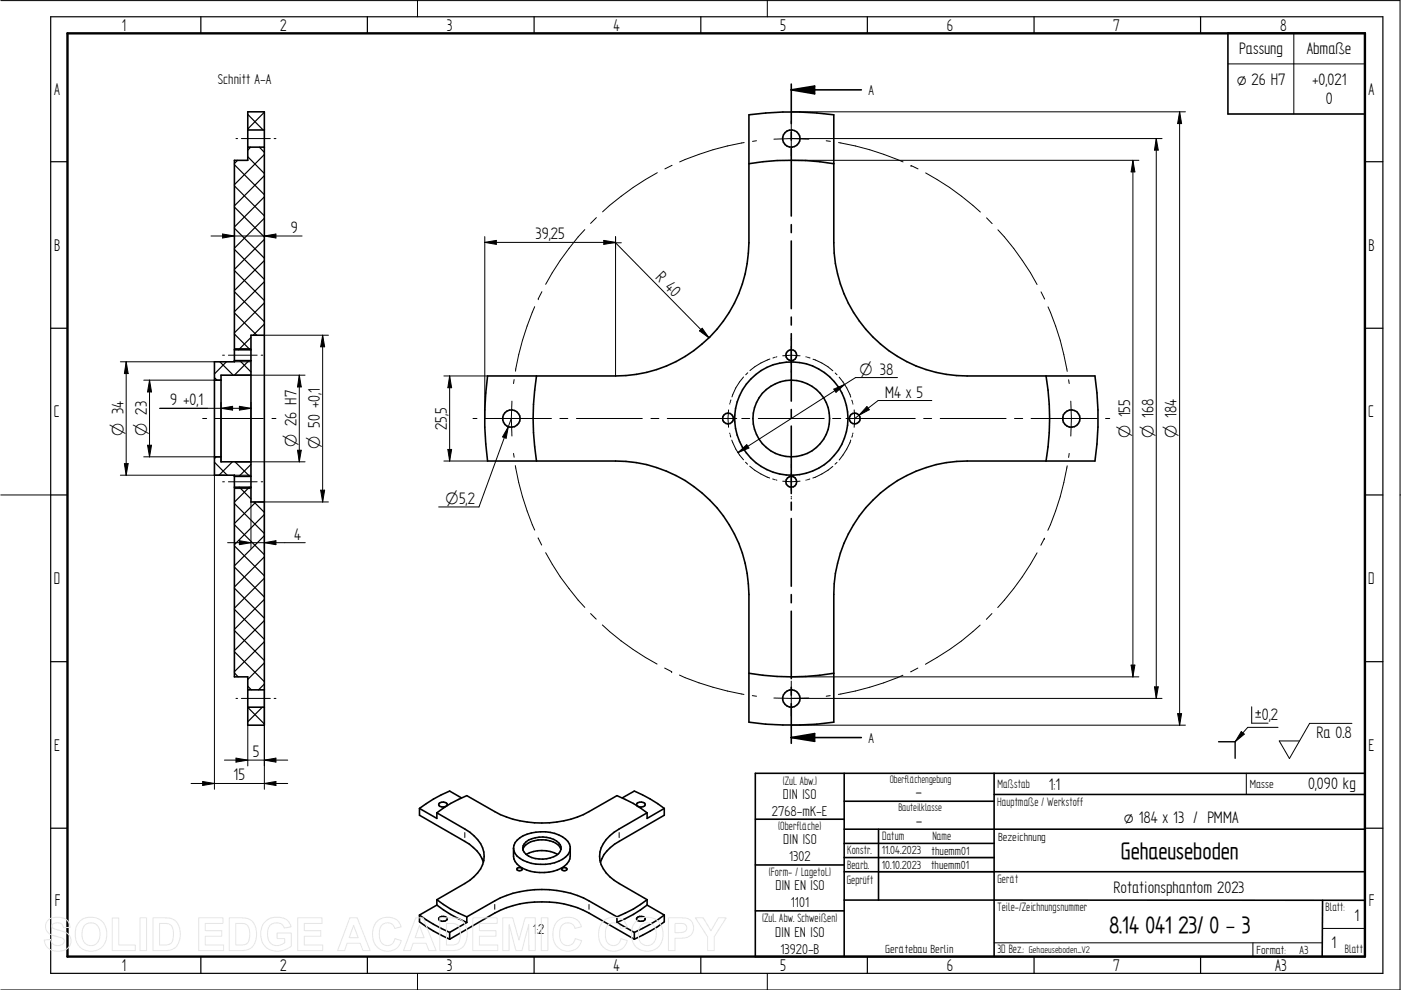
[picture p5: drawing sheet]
<svg xmlns="http://www.w3.org/2000/svg" width="297mm" height="210mm" viewBox="0 0 297 210" stroke-linecap="round" stroke-linejoin="round" font-family="sans-serif">
<g fill="none" stroke="#000" stroke-width=".21">
<path d="M.2 .1h296.6v209.8h-296.6M88.5 0v3.6M162.7 0v3.6M260.3 13.5h29.1M274.3 7v17.2M50 29.4h.4M51.2 29.4h6.1M58.1 29.4h.4M139.4 36.6a57.5 57.5 0 0 0-11.6 8.3M142.5 35.1l-1.5 .7M157.8 30.2a58 58 0 0 0-13.7 4.1M160.4 29.8l-.8 .2"/>
<path d="M167.8 29.4h78.6M167.8 23.7h83.5M167.8 34h73.7M167.8 29.4l3.7 .1M167.8 29.4l-3.7 .1M167.8 25.7v7.4M175.2 29.8l.9 .2M177.8 30.2a58 58 0 0 1 13.7 4.1M193.2 35.1h.1M193.2 35.1l1.4 .7M196.3 36.7a56.1 56.1 0 0 1 11.6 8.3M240.2 34l.4 2.4h-.8z"/>
<path d="M240.2 34v109.5M245.1 29.4l.5 2.4h-.8zM245.1 29.4v118.7M250.1 23.7l.4 2.5h-.8zM250.1 23.7v130.1M44.7 50h19.3M47.2 49.6l2.5 .4-2.5 .5zM56 50l2.5-.4v.9zM102.8 50.2v38.5M102.8 51.4l2.4-.4v.8zM102.8 51.4h27.7M124 48.7a58.3 58.3 0 0 0-8.3 11.6"/>
<path d="M126.4 46.1l-1.2 1.3M128 51l2.5 .4-2.5 .4zM129.3 51.5h2.4M130.5 51.5l19.8 20.1M130.5 50.2v29.5M209.2 46.2l1.2 1.2M211.6 48.7a54.9 54.9 0 0 1 8.3 11.6M25.5 76.7h20M26.8 76.7l.4 2.5h-.8zM26.8 76.7v24.1M47.2 75.3h.4M48.4 75.3h6.1"/>
<path d="M49.7 76.7h3.5M49.7 73.9h3.5M50 79.5h14.7M55.4 75.3h.3M56 71.1h13.6M63.5 79.5l.4 2.5h-.8zM63.5 79.5v18.4M68.4 71.1l.4 2.4h-.8zM68.4 71.1v35.3M94.1 79.7h9.3M95.3 79.7l.5 2.5h-.8zM95.3 79.7v18"/>
<path d="M113.4 65a56.7 56.7 0 0 0-4.1 13.7M114.1 63.3h.1M114.9 61.8l-.8 1.5M148.3 70.1l.6-.5 1.4 2zM157.6 79.9a11.4 11.4 0 0 0-2.4 4.3M158.5 79l-.4 .5M163.2 76.1a13.2 13.2 0 0 0-4.2 2.5M164.1 75.8l-.2 .1M164.4 75.7l-.2 .1M164.7 75.6l-.1 .1M165.9 75.4l1.9-.1 1.8 .1M167.8 71.7v.2"/>
<path d="M167.8 72.1v.1M167.8 73.4v3.8M167.8 78.4v.1M167.8 78.7v.3M170.9 75.6l.1 .1M171.2 75.7l.2 .1M171.4 75.8l.3 .1M172.4 76.2a11.7 11.7 0 0 1 4.2 2.4M177.1 79.1l.4 .4M177.9 80a12.1 12.1 0 0 1 2.5 4.2M220.7 61.9l.8 1.5M222.2 65.1a55.2 55.2 0 0 1 4.1 13.6"/>
<path d="M26.4 98.3h.8l-.4 2.5zM30.5 80.6h16.4M30.5 96.9h16.4M31.3 94.4h.8l-.4 2.5zM31.7 80.6l.4 2.5h-.8zM31.7 80.6v16.3M33.9 86.6h19.3M43 88.7h.8M45.6 88.7h10.2M46.9 85.3v12.6M46.9 86.6l2.4-.5v.9zM50 97.9h14.7"/>
<path d="M50.8 86.1l2.4 .5-2.4 .4zM53.2 85.3v12.6M57.7 88.7h.8M63.1 95.5h.8l-.4 2.4zM94.1 97.7h9.3M95 95.3h.8l-.5 2.4zM100.3 88.7h.8M102.9 88.7h14M107.8 90.5l-.5 2.4-.8-.3zM108.4 88.7l.1 3.8M108.4 88.7l-6.8 18.8h-8.6M108.5 85l-.1 3.7"/>
<path d="M108.9 96.1l.1 .8M109 80.5l-.1 .8M109.3 98.7a58 58 0 0 0 4.1 13.7M118.7 88.7h1.7M122.2 88.7h14M138 88.7h1.7M141.5 88.7h14.7M154.5 86.9l-.2 1.8 .2 1.9M154.7 85.6v.1M154.7 91.8v.1M154.8 92.2l.1 .1M154.9 92.4v.3"/>
<path d="M154.9 85.2l-.1 .1M155 84.8l-.1 .3M155.1 93.3a11.9 11.9 0 0 0 2.5 4.2M156.5 96l1.8-1.7 .5 .7zM157.3 88.7h1.7M158.1 98l.4 .4M159 98.8a13.6 13.6 0 0 0 4.2 2.5M160.8 88.7h13.9M167.8 98.6v.1M167.8 98.9v.2M176.5 88.7h1.8M176.6 98.9a13.2 13.2 0 0 1-4.3 2.4"/>
<path d="M176.8 82.5l2.3-1-1.9 1.7zM177.5 98l-.5 .4M179.1 81.5l-22.6 14.5M179.4 88.7h14.7M180.4 93.3a13.2 13.2 0 0 1-2.5 4.2M180.6 84.8l.1 .3M180.7 92.4l-.1 .3M180.7 85.2l.1 .1M180.8 92.2l-.1 .1M180.8 85.6v.1M180.8 91.8v.1M181.1 86.9l.1 1.8"/>
<path d="M181.2 88.7l-.1 1.9M183.8 86.2l.5 .7-2.2 1.2zM190.3 80.1h-8.9l-2.3 1.4M195.8 88.7h1.7M197.6 84.9h-11.4l-5 3.8M199.3 88.7h14M215.1 88.7h1.7M218.6 88.7h14M226.3 98.8a54.5 54.5 0 0 1-4.1 13.6M226.6 80.5l.1 .8M226.7 96.1l-.1 .9M227 85l.2 3.7-.2 3.8"/>
<path d="M234.4 88.7h.9M.2 104.9h10.5M25.5 100.8h22.1M45.5 100.8v66.5M47.2 102.2h.4M48.3 115.1h16.4M48.4 102.2h6.1M49.7 103.6h3.5M49.7 100.8h3.5M50.8 114.6l2.4 .5-2.4 .4zM53.2 106.4v9.9M54.6 106.4h15"/>
<path d="M55.4 102.2h.3M56 106.4v9.9M56 115.1l2.5-.5v.9zM68 103.9h.8l-.4 2.5zM114.1 114l.7 1.6M115.7 117.2a53.3 53.3 0 0 0 8.3 11.6M163.8 101.6h.3M164.2 101.7h.2M164.6 101.8h.1M165.9 102l1.9 .2 1.8-.2M167.8 100.3v3.7M167.8 105.2v.2"/>
<path d="M167.8 105.6v.2M171 101.8h-.1M171.4 101.7h-.2M171.7 101.6h-.3M219.9 117.2a59 59 0 0 1-8.4 11.6M221.4 114.1h.1M221.4 114.1l-.7 1.5M296.8 104.9h.2M125.2 130.1l1.2 1.2M127.7 132.5a53.9 53.9 0 0 0 11.6 8.3M207.8 132.5a54.9 54.9 0 0 1-11.6 8.3M210.3 130.1l-1.2 1.2"/>
<path d="M50 148.1h.4M51.2 148.1h6.1M52.5 153.8v8.6M56 146.3v21M58.1 148.1h.4M140.9 141.6l1.5 .8M142.4 142.4h.1M144.1 143.1a59.6 59.6 0 0 0 13.6 4.1M159.5 147.5l.9 .1M164.1 148l3.7 .1M167.8 148.1h78.6M167.8 153.8h83.5"/>
<path d="M167.8 143.5h73.7M167.8 144.4v7.4M171.5 148l-3.7 .1M176 147.5l-.8 .1M191.4 143.2a58.9 58.9 0 0 1-13.6 4M194.6 141.6l-1.5 .9M239.8 141h.8l-.4 2.5zM244.8 145.6h.8l-.5 2.5zM249.7 151.3h.8l-.4 2.5zM263.2 155.1l.6 .6-1.9 1.6zM265.4 149.9v3.4h3.5M271 154.2h-6.5l-2.6 3.1"/>
<path d="M286.6 153.4h-8.9l-4.3 7.4-2.2-3.7h4.3M40.5 166.1h20.5M43 165.7l2.5 .4-2.5 .4zM47.6 161.2h13.4M50 160.7l2.5 .5-2.5 .4zM56 166.1l2.5-.4v.8zM56 161.2l2.5-.5v.9zM98.5 176.5v1.1M131.3 176.5v1.1M264.2 164v4.4M104.9 191.8v1M124.9 191.8v1"/>
<path d="M210.8 199.9h69.5M265.6 199.9v2.9M280.4 196.8h9M88.5 206.4v3.5M162.7 206.4v3.5"/>
</g>
<g fill="none" stroke="#000" stroke-width=".25">
<path d="M10.7 3.6h282.5v202.8h-282.5zM42.6 3.6v3.5M77.9 3.6v3.5M113.2 3.6v3.5M148.6 3.6v3.5M183.9 3.6v3.5M219.2 3.6v3.5M254.5 3.6v3.5M10.7 34.3h3.6M49.7 34.9l6.3 6.4M49.7 39.4l6.3 6.4M50.4 34l-.7 .7"/>
<path d="M52.5 24.3l3.3 3.3M52.5 33.2l3.5 3.6M53.1 31.2l-.6 .6M55 31.2l1 1.1M56 23.8l-3.5 3.5M56 32.8l-6.3 6.4M56 37.3l-6.3 6.3M289.4 34.3h3.8M49.7 43.9l6.3 6.3M49.7 48.4l6.3 6.3M49.7 52.9l6.3 6.3M49.7 57.4l6.3 6.3"/>
<path d="M56 41.7l-6.3 6.4M56 46.3l-6.3 6.3M56 50.8l-6.3 6.3M56 55.2l-6.3 6.4M56 59.7l-6.3 6.4M10.7 69.6h3.6M46.6 76.7l2.8 2.8M48 76.7l-2.5 2.6M49.7 61.8l6.3 6.4M49.7 66.3l4.7 4.8M49.7 70.8l3.3 3.4M50.8 76.5l2.4 2.4"/>
<path d="M52.8 76.5l-3.1 3M53.2 71.5l-2.6 2.7M56 64.2l-6.3 6.4M56 68.7l-2.3 2.4M289.4 69.6h3.8M45.5 98l2.7 2.8M45.5 80.1l.5 .5M45.8 96.9l-.3 .3M49.3 97.9l-2.9 2.9M49.8 97.9l3.2 3.1M53.2 98.5l-2.5 2.5M10.7 104.9h3.6"/>
<path d="M49.7 106.8l6.3 6.3M49.7 111.3l6.3 6.3M49.7 115.7l6.3 6.4M50.8 103.3l2.4 2.5M52.9 103.3l-3.2 3.2M53.8 106.4l2.2 2.2M54.3 106.4l-4.6 4.6M56 109.1l-6.3 6.4M56 113.6l-6.3 6.4M56 118.1l-6.3 6.4M289.4 104.9h3.8M49.7 120.2l6.3 6.4"/>
<path d="M49.7 124.7l6.3 6.4M49.7 129.2l6.3 6.4M49.7 133.7l6.3 6.3M49.7 138.2l6.3 6.3M56 122.6l-6.3 6.3M56 127.1l-6.3 6.3M56 131.6l-6.3 6.3M56 136.1l-6.3 6.3M10.7 140.3h3.6M49.7 142.7l.8 .8M52.5 145.5l.8 .8M52.5 150l3.5 3.5"/>
<path d="M55.6 149.9l-3.1 3.1M56 140.5l-3.5 3.6M56 145l-1.2 1.3M289.4 140.3h3.8M10.7 175.6h3.6M289.4 175.6h3.8M186.3 181.8h24.5M186.3 184.8h24.5M42.6 202.8v3.6M77.9 202.8v3.6M113.2 202.8v3.6M148.6 202.8v3.6"/>
<path d="M183.9 202.8v3.6M219.2 202.8v3.6M254.5 202.8v3.6"/>
</g>
<path d="M14.3 7.1h275.1v195.7h-275.1z" fill="none" stroke="#000" stroke-width=".51"/>
<g fill="none" stroke="#000" stroke-width=".34">
<path d="M167.8 17.8v8.4M167.8 19h14.8M167.8 19l4.9-.8v1.7zM260.3 7h29.1v17.2h-29.1zM52.5 23.7h3.5v130.1h-3.5v-10.3h-2.8v-42.7h-4.2v-24.1h4.2v-42.7h2.8zM52.5 27.6h3.5M52.5 31.2h3.5M158.8 34.7a56.6 56.6 0 0 1 18 0M167.8 28v1.7M167.8 31.5v14.3M167.8 47.6v1.7M167.8 51.1v14.3"/>
<path d="M49.7 74.2h3.5M49.7 76.5h3.5M53.2 79.5h-6.3v18.4h6.3M56 71.1h-2.8v35.3h2.8M103.4 79.7h27.1a28.3 28.3 0 0 0 28.3-28.2v-27.2a65.9 65.9 0 0 1 18 0v27.2a28.3 28.3 0 0 0 28.3 28.2h27.1a61.8 61.8 0 0 1 0 18h-27.1a28.3 28.3 0 0 0-28.3 28.3v27.1a65.9 65.9 0 0 1-18 0v-27.1a28.3 28.3 0 0 0-28.3-28.3h-27.1a66.1 66.1 0 0 1 0-18zM113.7 79.7a56.8 56.8 0 0 0 0 18M167.8 67.2v1.7M167.8 70.7v14.3M221.8 79.7a53.7 53.7 0 0 1 0 18M45.5 80.6h1.4M45.5 96.9h1.4M167.8 86.8v1.8"/>
<path d="M167.8 90.3v14.3M49.7 101h3.5M49.7 103.3h3.5M167.8 106.5v1.7M167.8 109.9v14.4M167.8 126.1v1.7M167.8 129.6v14.3M52.5 149.9h3.5M52.5 146.3h3.5M158.8 142.7a53.5 53.5 0 0 0 18 0M167.8 145.7v1.7M167.8 149.2v8.4"/>
<path d="M167.8 156.4l4.9-.9v1.7zM167.8 156.4h14.8M88.9 171.4v1.4l9.6 5.6a7.8 7.8 0 0 1 4 4.4M88.9 171.4l3.7 2.1v-1.2M92.6 172.3a24.6 24.6 0 0 1 6.4-3.6l5.9 3.4a21.9 21.9 0 0 0 20 0l5.9-3.4a24 24 0 0 1 6.4 3.6M92.6 172.3l5.9 3.5a7.3 7.3 0 0 1 4.2 5.8 6.4 6.4 0 0 1-3.1 5l-7 4.2M93.1 170.3a1.07 1.07 0 0 1 1.7 .4 1.12 1.12 0 0 1-1.8-.1zM97.8 169.2l-2.5-1.5a27.9 27.9 0 0 0-6.4 3.7M108.9 179.8a3.5 3.5 0 0 0 2.9 3 8.4 8.4 0 0 0 8.6-1.6l.5-1.1M109.6 178.1a8.7 8.7 0 0 1 8-1.4 4 4 0 0 1 3.3 4.9 3.6 3.6 0 0 1-2.7 2.8 8.7 8.7 0 0 1-8.6-1.2 4.2 4.2 0 0 1 0-5.1zM111.5 178.5a5.9 5.9 0 0 1 6.9 .2 1.61 1.61 0 0 1-.4 2.7 6.2 6.2 0 0 1-6.5-.3 1.6 1.6 0 0 1 0-2.6zM131.9 169.2l2.6-1.5a28.8 28.8 0 0 1 6.3 3.7"/>
<path d="M135 170.3a1.22 1.22 0 0 1 1.8 .2v.2a1.12 1.12 0 0 1-1.8-.1zM137.2 172.3l-5.9 3.5a6.7 6.7 0 0 0-4.1 6.7 7.7 7.7 0 0 0 4.1 4.8l5.9 3.5M140.8 171.4l-3.6 2.1v-1.2M140.8 171.4v1.4l-9.5 5.6a8.1 8.1 0 0 0-4 4.4M160.1 164h129.3v38.8h-129.3zM160.1 173.7h18.9M179 175.8h31.8M179 164v38.8M179 169.9h31.8M179 178.8h31.8M186.3 175.8v15M210.8 168.4h78.6"/>
<path d="M210.8 164v38.8M210.9 175.8h78.5M88.9 194v1.5a32.8 32.8 0 0 0 6.4 3.6M88.9 194a32.8 32.8 0 0 0 6.4 3.7M92.6 190.8v1.1M92.6 191.9l-3.7 2.1M92.6 190.8a24.6 24.6 0 0 0 6.4 3.6M92.6 191.9a26.4 26.4 0 0 0 6.4 3.7M93.1 194.6a1.27 1.27 0 0 1 1.7 .1 .99 .99 0 0 1-.7 .7 .99 .99 0 0 1-1-.4zM95.3 199.1l9.6-5.5a22.2 22.2 0 0 1 20 0l9.6 5.5M95.3 197.7v1.4M99 194.4l5.9-3.4a21.9 21.9 0 0 1 20 0l5.9 3.4"/>
<path d="M99 194.4v1.2M99 195.6l-3.7 2.1M109.6 184.1a.75 .75 0 0 1 1.1 .2 .65 .65 0 0 1-1.1 0zM110.9 180.1a3.6 3.6 0 0 1 3.2-2 5.3 5.3 0 0 1 4.6 1.5l.2 .5M111.6 181.1a7.3 7.3 0 0 1 6.6 0M119.2 184.1a.53 .53 0 0 1 .6-.2 .53 .53 0 0 1 .3 .5 .7 .7 0 0 1-1-.1zM130.8 195.6l3.7 2.1M130.8 194.4v1.2M134.5 197.7v1.4M135 194.6a1.27 1.27 0 0 1 1.8 .1v.2a1.16 1.16 0 0 1-1.8-.1zM137.2 190.8a24 24 0 0 1-6.4 3.6M137.2 191.9a25.7 25.7 0 0 1-6.4 3.7"/>
<path d="M137.2 190.8v1.1M137.2 191.9l3.6 2.1M140.8 194a34.1 34.1 0 0 1-6.3 3.7M140.8 194v1.5a34.1 34.1 0 0 1-6.3 3.6M160.1 183.4h18.9M160.1 193.1h18.9M179 190.8l110.4 .1M179 184.8h110.4M179 181.8h31.8M280.4 190.9l-.1 11.9"/>
<circle cx="167.8" cy="29.4" r="1.85"/>
<circle cx="167.8" cy="75.3" r="1.14"/>
<circle cx="108.4" cy="88.7" r="1.85"/>
<circle cx="154.3" cy="88.7" r="1.14"/>
<circle cx="167.8" cy="88.7" r="12"/>
<circle cx="167.8" cy="88.8" r="8.1"/>
<circle cx="181.2" cy="88.7" r="1.16"/>
<circle cx="227.1" cy="88.8" r="1.83"/>
<circle cx="167.8" cy="102.2" r="1.14"/>
<circle cx="167.8" cy="148.1" r="1.85"/>
</g>
<path d="M258.4 157.3h3.5v3.5" fill="none" stroke="#000" stroke-width=".3"/>
<g fill="#000">
<path d="M167.8 19l4.9-.8v1.7zM240.2 34l.4 2.4h-.8zM245.1 29.4l.5 2.4h-.8zM250.1 23.7l.4 2.5h-.8zM47.2 49.6l2.5 .4-2.5 .5zM56 50l2.5-.4v.9zM102.8 51.4l2.4-.4v.8zM128 51l2.5 .4-2.5 .4zM26.8 76.7l.4 2.5h-.8zM68.4 71.1l.4 2.4h-.8zM148.3 70.1l.6-.5 1.4 2zM26.4 98.3h.8l-.4 2.5z"/>
<path d="M31.7 80.6l.4 2.5h-.8zM31.3 94.4h.8l-.4 2.5zM46.9 86.6l2.4-.5v.9zM50.8 86.1l2.4 .5-2.4 .4zM63.1 95.5h.8l-.4 2.4zM63.5 79.5l.4 2.5h-.8zM95.3 79.7l.5 2.5h-.8zM95 95.3h.8l-.5 2.4zM107.8 90.5l-.5 2.4-.8-.3zM156.5 96l1.8-1.7 .5 .7zM176.8 82.5l2.3-1-1.9 1.7zM183.8 86.2l.5 .7-2.2 1.2z"/>
<path d="M50.8 114.6l2.4 .5-2.4 .4zM56 115.1l2.5-.5v.9zM68 103.9h.8l-.4 2.5zM167.8 156.4l4.9-.9v1.7zM239.8 141h.8l-.4 2.5zM244.8 145.6h.8l-.5 2.5zM249.7 151.3h.8l-.4 2.5zM263.2 155.1l.6 .6-1.9 1.6zM43 165.7l2.5 .4-2.5 .4zM50 160.7l2.5 .5-2.5 .4zM56 166.1l2.5-.4v.8zM56 161.2l2.5-.5v.9z"/>
</g>
<g fill="none" stroke="#e6e6e6" stroke-width=".21">
<path d="M10.3 195a3.5 3.5 0 0 1 4.1 .3l.3 .6 .2 .7-1.4 .1a1.41 1.41 0 0 0-2.4-.7l-.1 .5 .2 .3 .8 .3a4.3 4.3 0 0 1 2.8 1.3 2.25 2.25 0 0 1-.2 2.5 2.25 2.25 0 0 1-2.3 .8 2.56 2.56 0 0 1-2.9-2.4l1.3-.1a1.49 1.49 0 0 0 1.4 1.3 1.49 1.49 0 0 0 1.5-1 1.23 1.23 0 0 0-1.4-.9 2.54 2.54 0 0 1-2.6-2.2l.2-.7zM16.9 195.4a3.5 3.5 0 0 1 4-.5 3.5 3.5 0 0 1 1.7 3.7 3.4 3.4 0 0 1-3.8 3 3.4 3.4 0 0 1-2.8-3.9 3.2 3.2 0 0 1 .9-2.3zM17.9 196.3a1.94 1.94 0 0 1 2.3-.4 1.94 1.94 0 0 1 1 2.1 1.95 1.95 0 0 1-.9 2.2 1.95 1.95 0 0 1-2.4-.3 3.4 3.4 0 0 1 0-3.6zM23.8 194.6h1.4v5.8h3.5v1.1h-4.9zM29.7 194.6h1.4v6.9h-1.4zM32.4 194.6h2.6a2.84 2.84 0 0 1 3.2 3.1 3.1 3.1 0 0 1-2.5 3.8h-3.3zM33.8 195.8a2.79 2.79 0 0 1 2.6 .6 3.5 3.5 0 0 1-.3 3.7l-.6 .2-1.7 .1zM42.1 194.6h5.2v1.2h-3.8v1.5h3.5v1.2h-3.5v1.9h3.9v1.1h-5.3zM48.6 194.6h2.5a2.84 2.84 0 0 1 3.3 3.1 3.1 3.1 0 0 1-2.5 3.8h-3.3zM50 195.8a2.79 2.79 0 0 1 2.6 .6 3.5 3.5 0 0 1-.3 3.7l-.7 .2-1.6 .1zM56.2 195.5a3.7 3.7 0 0 1 5.1 0l.4 1-1.4 .3a1.89 1.89 0 0 0-2.4-1 1.89 1.89 0 0 0-1.2 2.2 2.12 2.12 0 0 0 1.1 2.3 2.12 2.12 0 0 0 2.6-.4v-.9h-1.6v-1.2h3v2.8a4 4 0 0 1-6.1-.7 4.3 4.3 0 0 1 .5-4.4zM63.1 194.6h5.2v1.2h-3.8v1.5h3.5v1.2h-3.5v1.9h3.9v1.1h-5.3z"/>
<path d="M74.2 194.6h1.5l2.8 6.9h-1.5l-.6-1.5h-2.8l-.5 1.5h-1.5zM75 196.2l.9 2.6h-1.9zM79.9 195.4a3.1 3.1 0 0 1 5.1 1.1l-1.3 .3a1.66 1.66 0 0 0-2-1.1 1.66 1.66 0 0 0-1.3 1.9 2.36 2.36 0 0 0 1.4 2.9 1.63 1.63 0 0 0 1.9-1.5l1.4 .4a3.1 3.1 0 0 1-3.7 2.2 3.1 3.1 0 0 1-2.4-3.5l.2-1.5zM88.1 194.6h1.6l2.8 6.9h-1.6l-.6-1.5h-2.7l-.6 1.5h-1.4zM88.9 196.2l1 2.6h-1.9zM93.3 194.6h2.5a2.84 2.84 0 0 1 3.2 3.1 3.1 3.1 0 0 1-2.4 3.8h-3.3zM94.7 195.8a2.79 2.79 0 0 1 2.5 .6 3.5 3.5 0 0 1-.3 3.7l-.6 .2-1.6 .1zM100.2 194.6h5.2v1.2h-3.8v1.5h3.6v1.2h-3.6v1.9h3.9v1.1h-5.3zM106.6 194.6h2.1l1.3 4.7 1.3-4.7h2.2v6.9h-1.4v-5.5l-1.4 5.5h-1.3l-1.5-5.5v5.5h-1.3zM114.8 194.6h1.4v6.9h-1.4zM118.1 195.4a3.1 3.1 0 0 1 5.2 1.1l-1.4 .3a1.66 1.66 0 0 0-1.9-1.1 1.66 1.66 0 0 0-1.3 1.9 2.36 2.36 0 0 0 1.3 2.9 1.63 1.63 0 0 0 2-1.5l1.3 .4a3.1 3.1 0 0 1-3.6 2.2 3.1 3.1 0 0 1-2.5-3.5l.2-1.5zM127.8 195.4a3.1 3.1 0 0 1 5.2 1.1l-1.4 .3a1.66 1.66 0 0 0-1.9-1.1 1.66 1.66 0 0 0-1.3 1.9 2.36 2.36 0 0 0 1.3 2.9 1.63 1.63 0 0 0 2-1.5l1.3 .4a3.1 3.1 0 0 1-3.6 2.2 3.1 3.1 0 0 1-2.5-3.5l.2-1.5z"/>
<path d="M134.8 195.4a3.5 3.5 0 0 1 4.1-.5 3.5 3.5 0 0 1 1.7 3.7 3.4 3.4 0 0 1-3.8 3 3.4 3.4 0 0 1-2.9-3.9 3.2 3.2 0 0 1 .9-2.3zM135.8 196.3a1.94 1.94 0 0 1 2.4-.4 1.94 1.94 0 0 1 .9 2.1 1.95 1.95 0 0 1-.9 2.2 1.95 1.95 0 0 1-2.4-.3 3.4 3.4 0 0 1 0-3.6zM141.7 194.6h2.3a2.58 2.58 0 0 1 2.8 1 2.23 2.23 0 0 1-.1 2.4 2.23 2.23 0 0 1-2.2 .9h-1.4v2.6h-1.4zM143.1 195.8a2.83 2.83 0 0 1 2.3 .3 1.02 1.02 0 0 1 0 1.2 1.02 1.02 0 0 1-1.1 .4h-1.2zM147.4 194.6h1.7l1.6 2.8 1.6-2.8h1.7l-2.6 4v2.9h-1.4v-2.9z"/>
</g>
<g font-size="5.6">
<text x="237.7" y="182.2">Gehaeuseboden</text>
<text x="235.2" y="197.9">8.14 041 23/ 0 - 3</text>
</g>
<g font-size="4.1">
<text x="25.8" y="6.5">1</text>
<text x="59.4" y="6.5">2</text>
<text x="94.7" y="6.5">3</text>
<text x="130" y="6.5">4</text>
<text x="165.4" y="6.5">5</text>
<text x="200.7" y="6.5">6</text>
<text x="236" y="6.5">7</text>
<text x="271.4" y="6.5">8</text>
<text x="11.5" y="20.1">A</text>
<text x="290.1" y="20.1">A</text>
<text x="11.5" y="53.2">B</text>
<text x="290.1" y="53.2">B</text>
<text x="11.4" y="88.5">C</text>
<text x="290.1" y="88.5">C</text>
<text x="11.4" y="123.8">D</text>
<text x="290.1" y="123.8">D</text>
<text x="11.5" y="159.2">E</text>
<text x="290.1" y="159.2">E</text>
<text x="11.6" y="192.2">F</text>
<text x="290.2" y="192.2">F</text>
<text x="25.8" y="205.8">1</text>
<text x="59.4" y="205.8">2</text>
<text x="94.7" y="205.8">3</text>
<text x="130" y="205.8">4</text>
<text x="165.4" y="205.8">5</text>
<text x="200.7" y="205.8">6</text>
<text x="236" y="205.8">7</text>
<text x="270.4" y="205.8">A3</text>
</g>
<g font-size="4">
<text x="262.8" y="11.5">Passung</text>
<text x="277.1" y="11.5">Abmaße</text>
<text x="262.2" y="18">ø 26 H7</text>
<text x="278.2" y="18">+0,021</text>
<text x="281.1" y="22">0</text>
<text x="61.7" y="49.4">9</text>
<text x="113.5" y="50.8">39,25</text>
<text x="138.8" y="59" transform="rotate(46 138.8 59)">R 40</text>
<text x="36.1" y="85.9">9 +0,1</text>
<text x="187.7" y="84.3">M4 x 5</text>
<text x="94.7" y="91.1" transform="rotate(-90 94.7 91.1)">25,5</text>
<text x="62.4" y="114.4">4</text>
<text x="266" y="152.7">±0,2</text>
<text x="53.6" y="160.6">5</text>
<text x="279.1" y="156.5">Ra 0.8</text>
<text x="49.5" y="165.5">15</text>
<text x="222.4" y="167.4">1:1</text>
<text x="277.3" y="167.4">0,090 kg</text>
<text x="194.1" y="169.1">-</text>
<text x="194.2" y="175.1">-</text>
<text x="238.3" y="174.4">ø 184 x 13 / PMMA</text>
<text x="236.1" y="189.4">Rotationsphantom 2023</text>
<text x="287.2" y="195.3">1</text>
<text x="282.3" y="201.1">1</text>
</g>
<g font-size="3.8">
<text x="182.2" y="79.4">O 38</text>
<text x="26.2" y="92.4" transform="rotate(-90 26.2 92.4)">O 34</text>
<text x="31.1" y="92.4" transform="rotate(-90 31.1 92.4)">O 23</text>
<text x="62.9" y="94.9" transform="rotate(-90 62.9 94.9)">O 26 H7</text>
<text x="67.8" y="95.3" transform="rotate(-90 67.8 95.3)">O 50 +0,1</text>
<text x="239.6" y="92.8" transform="rotate(-90 239.6 92.8)">O 155</text>
<text x="244.6" y="93" transform="rotate(-90 244.6 93)">O 168</text>
<text x="249.5" y="92.9" transform="rotate(-90 249.5 92.9)">O 184</text>
<text x="94.5" y="106.8">O5,2</text>
</g>
<g font-size="3.4">
<text x="46.2" y="17.8">Schnitt A-A</text>
<text x="184.1" y="20.1">A</text>
<text x="184.1" y="157.4">A</text>
<text x="163.7" y="172.9">2768-mK-E</text>
<text x="166" y="169.5">DIN ISO</text>
<text x="166.1" y="179">DIN ISO</text>
<text x="167.3" y="182.5">1302</text>
<text x="164.4" y="188.8">DIN EN ISO</text>
<text x="167.7" y="192.2">1101</text>
<text x="112.9" y="198">1:2</text>
<text x="164.4" y="198.7">DIN EN ISO</text>
<text x="165.5" y="202.2">13920-B</text>
</g>
<g font-size="2.9">
<text x="165.9" y="166.4">(Zul. Abw.)</text>
<text x="211.5" y="167">Maßstab</text>
<text x="211.4" y="170.9">Hauptmaße / Werkstoff</text>
<text x="165" y="176">(Oberfläche)</text>
<text x="187.1" y="178.1">Datum</text>
<text x="197.7" y="178.2">Name</text>
<text x="163" y="185.7">(Form- / Lagetol.)</text>
<text x="179.6" y="181.1">Konstr.</text>
<text x="179.6" y="184.2">Bearb.</text>
<text x="179.5" y="187.4">Geprüft</text>
<text x="211.5" y="187.1">Gerät</text>
<text x="161.6" y="195.5">(Zul. Abw. Schweißen)</text>
<text x="211.5" y="193.2">Teile-/Zeichnungsnummer</text>
<text x="281" y="193.2">Blatt:</text>
<text x="211.5" y="202.1">3D Bez.:</text>
<text x="285.2" y="202">Blatt</text>
</g>
<g font-size="2.8">
<text x="265" y="167">Masse</text>
<text x="211.6" y="178.3">Bezeichnung</text>
<text x="187" y="181.1">11.04.2023</text>
<text x="187" y="184.2">10.10.2023</text>
<text x="197.4" y="184.2">thuemm01</text>
<text x="197.5" y="181.2">thuemm01</text>
<text x="187.7" y="202.1">Gerätebau Berlin</text>
<text x="266.4" y="202.2">Format:</text>
<text x="275.5" y="202.2">A3</text>
</g>
<g font-size="2.6">
<text x="188.7" y="166.1">Oberflächengebung</text>
<text x="190.5" y="172">Bauteilklasse</text>
</g>
<text font-size="2.3" x="218.1" y="202">Gehaeuseboden_V2</text>
</svg>
